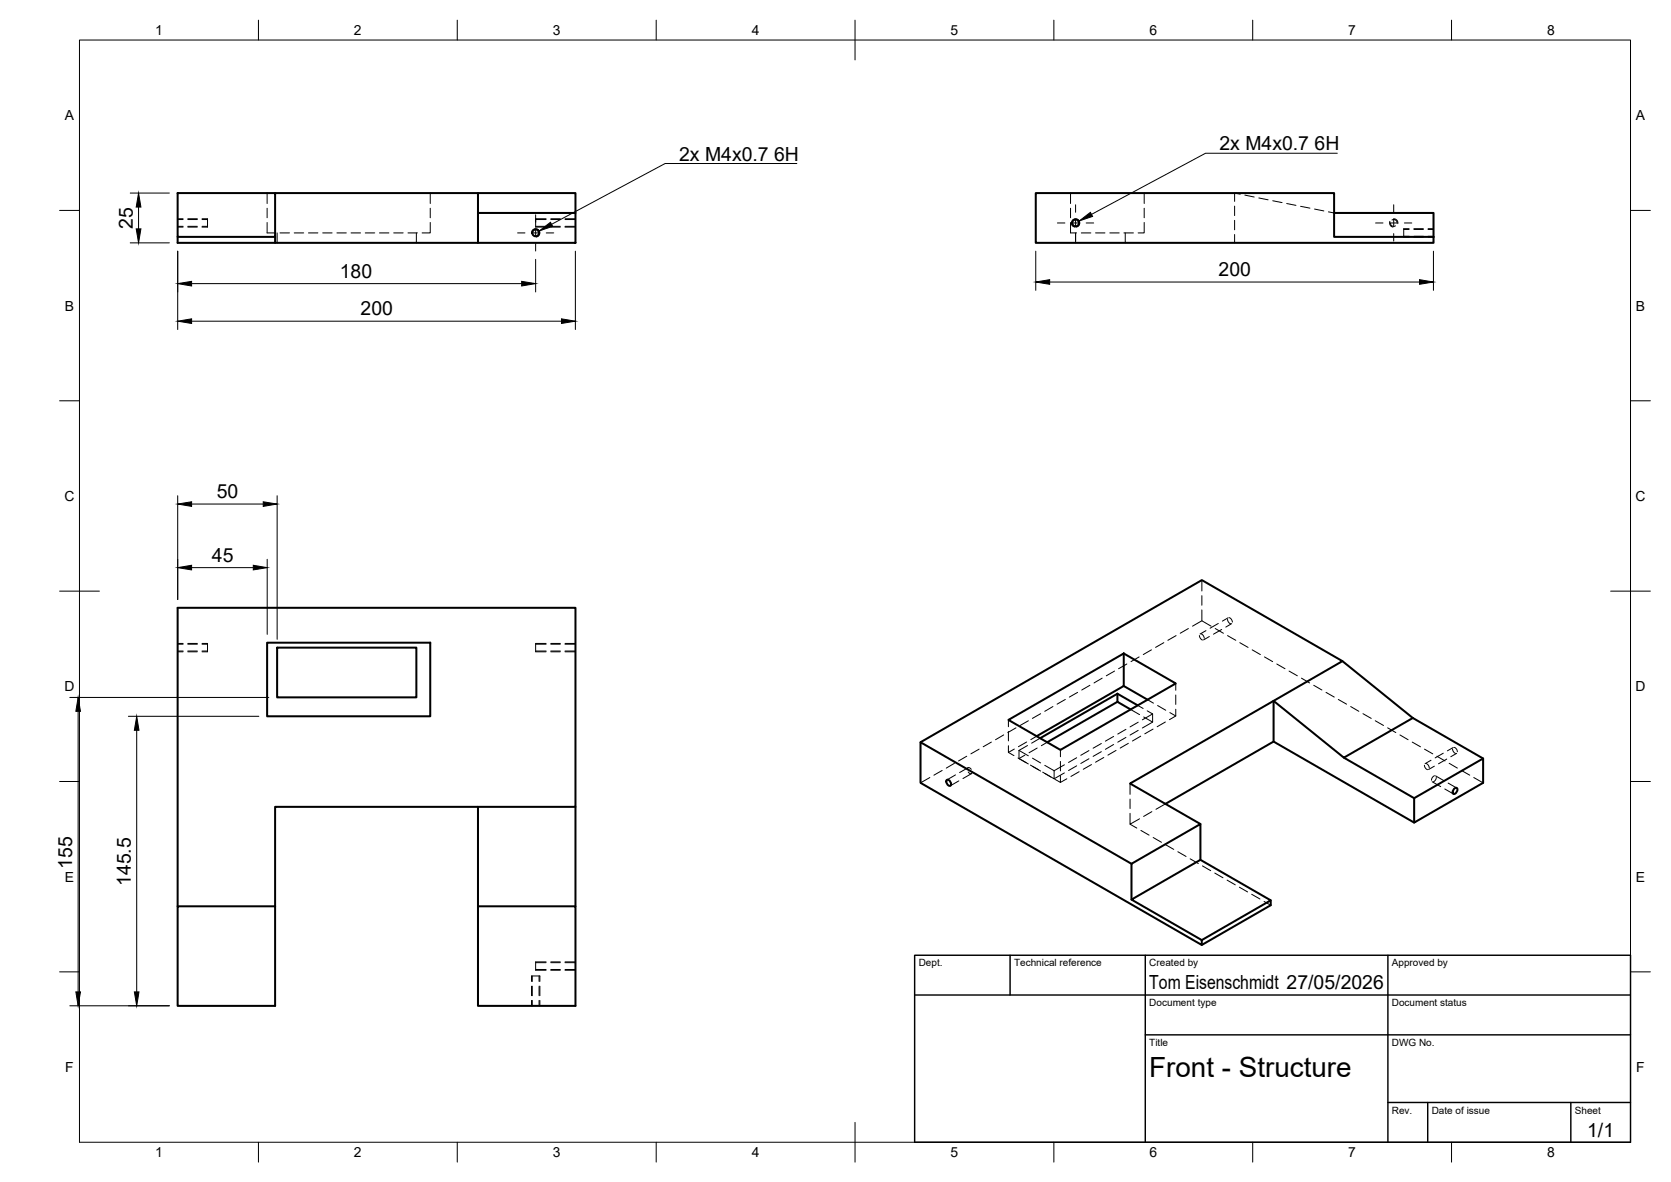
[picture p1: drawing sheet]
<svg xmlns="http://www.w3.org/2000/svg" width="420mm" height="297mm" viewBox="0 0 420 297" stroke-linecap="round" stroke-linejoin="round" font-family="sans-serif">
<!-- layer: Visible -->
<g fill="none" stroke="#000" stroke-width=".51">
<path d="M44.7 48.5h24.5v11h-24.5zM44.7 59.5v1.5h24.5M69.2 48.5h75.5v5M69.2 59.5v1.5h51M120.2 53.5h24.5v7.5h-24.5zM120.2 48.5v5M260.4 48.5h75v11h25v1.5h-100zM335.4 53.5h25v6M67.2 161.5h41v18.5h-41zM69.7 162.8h35v12.4h-35zM281 174.3v2.1l3.3 1.9M281 174.3l5.1 3"/>
<path d="M281 174.3l-19.5 11.2M281 176.4l-17.7 10.1M282.6 164.2v8.2l-21.9 12.6M282.6 172.4l5.9 3.4M337.5 166.1l17.7 14.3M231.5 186.5l70.7-40.7 35.3 20.3-53.4 30.8 17.7 10.2M238.1 196a.99 .99 0 0 1 .9 1.5 .99 .99 0 0 1-.9-1.5zM253.6 180.9l29-16.7 13 7.6-29 16.7zM320.2 186.4l-27.2 15.6M337.9 190.4l17.7 10.2 17.3-10M355.2 180.4l-17.3 10-17.7-14.3v10.3l35.4 20.3M355.2 180.4l17.7 10.2v6.1l-17.3 10v-6.1"/>
<path d="M365.6 198.2l.7-.2a.99 .99 0 0 1-.9 1.5l-.2-.4zM120.2 202.8v25h24.5v25h-24.5v-25M144.7 202.8v25M284.5 217.1l-53-30.6v10.2l70.7 40.8v-1.3M301.8 216.1v-9l-17.3 10v9M44.7 227.8h24.5v25h-24.5zM44.7 227.8v-75.1h100v50.1h-75.5v25M284.5 226.1l17.3-10 17.7 10.2-17.3 9.9zM319.5 226.3v1.2l-17.3 10"/>
<circle cx="134.7" cy="58.5" r=".86"/>
<circle cx="270.5" cy="56" r=".86"/>
</g>
<!-- layer: Hidden -->
<g fill="none" stroke="#000" stroke-width=".25">
<path d="M44.7 55.2h1.3M44.7 56.9h1.3M47.2 55.2h2.4M47.2 56.9h2.4M50.8 55.2h1.4M50.8 56.9h1.4M52.2 55v2.1M67.2 48.5v2.6M67.2 52.3v2.4M67.2 55.9v2.6h2M69.7 58.5v2.5M70.4 58.5h2.4"/>
<path d="M74 58.5h2.4M77.6 58.5h2.3M81.1 58.5h2.4M84.7 58.5h2.4M88.3 58.5h2.4M91.8 58.5h2.4M95.4 58.5h2.4M99 58.5h2.4M102.6 58.5h2.3M104.7 58.5v2.5M108.2 55.9v2.6h-2.1M108.2 48.5v2.6"/>
<path d="M108.2 52.3v2.4M134.7 55v2.1M134.7 55.2h2.6M134.7 56.9h2.6M138.5 55.2h2.4M138.5 56.9h2.4M142.1 55.2h2.6M142.1 56.9h2.6M269.2 55.9v2.6h1.5M269.2 48.5v2.6M269.2 52.3v2.4M270.4 58.5v2.5"/>
<path d="M271.9 58.5h2.4M275.5 58.5h2.3M279 58.5h2.4M282.6 58.5h2.4M282.9 58.5v2.5M287.7 55.9v2.6h-1.5M287.7 48.5v2.6M287.7 52.3v2.4M310.4 48.5v2.1M310.4 51.8v2.4M310.4 55.4v2.3M310.4 58.9v2.1"/>
<path d="M310.5 48.5l1.3 .3M313 49l2.4 .5M316.5 49.7l2.4 .5M320 50.4l2.4 .5M323.5 51.1l2.4 .5M327 51.8l2.4 .5M330.5 52.5l2.4 .5M334 53.2l1.4 .3M349.6 56a.84 .84 0 0 0 1.3 .8M350 55.3a.86 .86 0 0 1 1.3 .7M353 57.5v2.1M353 59.4h1.3"/>
<path d="M353 57.7h1.3M355.5 59.4h2.4M355.5 57.7h2.4M359.1 59.4h1.3M359.1 57.7h1.3M295.7 159.7l-2.1 1.2M298.8 158l-2 1.1M301.6 159.7l.3 .8 .5 .3M302 159.3l.5 .4 .3 .7M302.2 153.3v2.7l2.3 1.4M302.2 145.8v2.7M302.2 149.7v2.4"/>
<path d="M302.2 156l-2.4 1.4M303.2 158.5l-1.4 .8M304.1 160l-1.5 .8M305.6 158l2 1.1M306.3 156.7l-2 1.2M307.2 158.2l-2.1 1.2M308.7 155.6l.2 .8 .5 .4M308.7 159.7l2 1.2M308.8 155.2l-1.4 .9M309.1 155.2l.4 .3 .4 .8M309.7 156.7l-1.5 .9M44.7 161.9h1.3"/>
<path d="M44.7 163.6h1.3M47.2 161.9h2.4M47.2 163.6h2.4M50.8 161.9h1.4M50.8 163.6h1.4M52.2 161.7v2.1M134.7 161.7v2.1M134.7 161.9h2.6M134.7 163.6h2.6M138.5 161.9h2.4M138.5 163.6h2.4M142.1 161.9h2.6"/>
<path d="M142.1 163.6h2.6M261.7 179.4l-2.1 1.1M264.8 177.6l-2.1 1.2M267.9 175.8l-2.1 1.2M271 174l-2.1 1.2M274 172.2l-2 1.2M277.1 170.4l-2 1.2M280.2 168.6l-2 1.2M283.3 166.9l-2 1.1M284.3 178.3l2.2 1.3M286.1 177.3l1.3 .7M286.4 165.1l-2 1.2"/>
<path d="M288.5 178.6l1.3 .8M288.5 175.8l1.5 .9M289.5 163.3l-2 1.2M289.8 179.4v2.1l-2.6 1.5M289.8 179.4l-2.6 1.5M291.1 177.3l2 1.2M292.6 161.5l-2 1.2M294.2 179.1l1.4 .8M295.6 178.2v1.7l-1.6 1M295.6 171.8v1.7M295.6 174.7v2.3M311.7 161.5l2.1 1.2"/>
<path d="M314.9 163.3l2 1.2M317.9 165.1l2.1 1.2M321 166.9l2.1 1.1M324.1 168.6l2.1 1.2M327.2 170.4l2.1 1.2M330.3 172.2l2.1 1.2M333.4 174l2.1 1.2M336.5 175.8l2.1 1.2M339.6 177.6l2.1 1.2M342.7 179.4l2.1 1.1M233.8 195.4l-2.3 1.3M236.9 193.6l-2.1 1.2"/>
<path d="M240 191.8l-2.1 1.2M240.2 194.7l-2.1 1.3M241.1 196.2l-2.1 1.3M243.1 190l-2.1 1.2M243.2 193.3a.5 .5 0 0 1 .5-.4 .5 .5 0 0 1 .5 .4M243.4 192.9l-2.1 1.2M243.5 194a.48 .48 0 0 0 .5 .5 .48 .48 0 0 0 .4-.5M244.3 194.4l-2.2 1.3M246.2 188.3l-2.1 1.1M249.3 186.5l-2.1 1.2M252.4 184.7l-2.1 1.2M253.6 187.4v1.7l1.4-.9"/>
<path d="M253.6 189.1l1.4 .8M253.6 180.9v1.7M253.6 183.8v2.4M255.5 182.9l-2.1 1.2M256 190.5l2 1.2M256.2 188.6v2l2.4 1.4M256.2 188.6l2.4 1.3M257.7 189.8l-1.5 .8M258.1 186.5l-2 1.1M258.4 187.4l-2.2 1.2M258.6 181.1l-2.1 1.2M259.1 192.3l2.6 1.5"/>
<path d="M259.6 190.5l2.1 1.2M260.7 185l-1.5 .9M260.8 188l-2.1 1.2M261.5 185.5l-2.1 1.3M262.2 194l2 1.2M262.7 192.3l2.3 1.4M263.3 186.5l-1.5 .9M265 193.7v2l-2.3-1.3M266.6 194.9v1.7l-1.3-.8M266.6 188.5v1.7M266.6 191.4v2.3M267.6 192.2l-2.6 1.5"/>
<path d="M267.6 194.2l-2.6 1.5M268.2 195.7l-1.6 .9M270.7 190.4l-2 1.2M270.7 192.5l-2 1.1M271.3 193.9l-2 1.2M273.8 188.6l-2 1.2M273.8 190.7l-2 1.2M274.4 192.1l-2 1.2M276.9 186.8l-2.1 1.2M276.9 188.9l-2.1 1.2M277.5 190.4l-2 1.1M280 185.1l-2.1 1.2"/>
<path d="M280 187.1l-2.1 1.2M280.6 188.6l-2 1.2M283.1 183.3l-2 1.2M283.1 185.3l-2 1.2M283.7 186.8l-2 1.2M284.1 196.9v2.7M286.2 181.5l-2.1 1.2M286.2 183.5l-2.1 1.2M286.8 185l-2 1.2M287.6 180.2l2.2 1.3M289.9 183.2l-2.1 1.2M293 181.4l-2 1.2"/>
<path d="M345.8 181.1l2.1 1.2M348.9 182.9l2.1 1.2M352 184.7l2.1 1.2M355.1 186.5l2.1 1.2M358.2 192.3l.3 .8 .4 .3M358.2 188.3l2.1 1.1M358.6 191.9l.4 .3 .4 .8M359.8 191.1l-1.5 .8M360.1 196.5l2.1 1.2M360.7 192.5l-1.5 .9M360.7 195l-.6 .5-.2 .6M361 195l2.1 1.2"/>
<path d="M361.1 195.4l-.3 .7-.4 .4M361.3 190l2 1.2M362.9 189.3l-2.1 1.2M363.3 198.3l2.1 1.2M363.8 190.8l-2.1 1.1M364.1 196.8l2.2 1.2M364.4 191.8l2 1.2M365.2 188.2l.3 .8 .5 .3M365.4 187.8l-1.5 .9M365.7 187.8l.6 .5 .1 .6M366.3 189.3l-1.5 .9M367.5 193.6l2 1.2"/>
<path d="M370.6 195.4l2.3 1.3M284.1 204.4v2.7l2.4-1.3M284.1 200.8v2.4M284.1 207.1l1.7 1M286.9 208.7l2 1.2M289.6 204l-2.1 1.2M290 210.5l2 1.2M293 202l-2.3 1.4M293.1 212.3l2 1.2M296.2 214l2 1.2M299.3 215.8l2 1.2M302.3 217.6l2.1 1.2"/>
<path d="M305.4 219.4l2.1 1.2M308.5 221.2l2.1 1.2M311.6 223l2.1 1.1M314.7 224.7l2.1 1.2M317.8 226.5l1.7 1M133.6 245.3h2.1M133.8 245.3v1.3M133.8 247.8v2.4M133.8 251.4v1.4M134.7 241.7v2.1M134.7 243.6h2.6M134.7 241.9h2.6"/>
<path d="M135.6 245.3v1.3M135.6 247.8v2.4M135.6 251.4v1.4M138.5 243.6h2.4M138.5 241.9h2.4M142.1 243.6h2.6M142.1 241.9h2.6"/>
</g>
<!-- layer: Visible Narrow -->
<path d="M133.7 58.7a1.05 1.05 0 0 1 .8-1.2 1.05 1.05 0 0 1 1.2 .8 1.05 1.05 0 0 1-.8 1.3M269.4 56.2a1.05 1.05 0 0 1 .9-1.2 1.05 1.05 0 0 1 1.2 .8 1.05 1.05 0 0 1-.9 1.3" fill="none" stroke="#000" stroke-width=".25"/>
<!-- layer: Hidden Narrow -->
<g fill="none" stroke="#000" stroke-width=".25">
<path d="M44.7 55h1.3M44.7 57.1h1.3M47.2 55h2.4M47.2 57.1h2.4M50.8 55h1.4M50.8 57.1h1.4M134.7 55h2.6M134.7 57.1h2.6M138.5 55h2.4M138.5 57.1h2.4M142.1 55h2.6M142.1 57.1h2.6"/>
<path d="M269.4 56.2l.2 .5 .7 .4M349.5 55.6a1.04 1.04 0 0 0 .8 1.5M350.4 55a1.04 1.04 0 0 1 1.1 1.2M353 59.6h1.3M353 57.5h1.3M355.5 59.6h2.4M355.5 57.5h2.4M359.1 59.6h1.3M359.1 57.5h1.3M44.7 161.7h1.3M44.7 163.8h1.3M47.2 161.7h2.4"/>
<path d="M47.2 163.8h2.4M50.8 161.7h1.4M50.8 163.8h1.4M134.7 161.7h2.6M134.7 163.8h2.6M138.5 161.7h2.4M138.5 163.8h2.4M142.1 161.7h2.6M142.1 163.8h2.6M133.6 245.3v1.3M133.6 247.8v2.4M133.6 251.4v1.4"/>
<path d="M134.7 243.8h2.6M134.7 241.7h2.6M135.7 245.3v1.3M135.7 247.8v2.4M135.7 251.4v1.4M138.5 243.8h2.4M138.5 241.7h2.4M142.1 243.8h2.6M142.1 241.7h2.6"/>
</g>
<!-- layer: BORDER -->
<g fill="none" stroke="#000" stroke-width=".25">
<path d="M20 10.1h390v276.9h-390zM65 5.1v5M115 5.1v5M165 5.1v5M215 5.1v10M265 5.1v5M315 5.1v5M365 5.1v5M15 52.9h5M410 52.9h5M15 100.7h5M410 100.7h5"/>
<path d="M15 148.6h10M405 148.6h10M15 196.4h5M410 196.4h5M15 244.2h5M410 244.2h5M65 287v5M115 287v5M165 287v5M215 282.1v9.9M265 287v5M315 287v5"/>
<path d="M365 287v5"/>
</g>
<!-- layer: TITLEBLOCK -->
<path d="M230 240.1h180v46.9h-180zM230 250h180M254 240.1v9.9M288 240.1v46.9M349 240.1v46.9M288 260.1h122M349 277.1h61M359 277.1v9.9M395 277.1v9.9" fill="none" stroke="#000" stroke-width=".36"/>
<!-- layer: Smart Centers -->
<g fill="none" stroke="#000" stroke-width=".25">
<path d="M130.1 58.5h1.9M133.8 58.5h1.8M134.7 54v1.8M134.7 57.6v1.8M137.4 58.5h1.8M265.9 56h1.9M269.5 56h1.8M270.4 51.5v1.8M270.4 55.1v1.8M270.4 58.7v1.9M273.1 56h1.9M345.9 56h1.8"/>
<path d="M349.5 56h1.8M350.4 51.5v1.8M350.4 55.1v1.8M350.4 58.7v1.9M353.1 56h1.9M134.7 61.2v1.9"/>
</g>
<!-- layer: FD_Dimensions -->
<g fill="none" stroke="#000" stroke-width=".25">
<path d="M32.7 48.5h9.9M34.8 52v5.5M32.7 61h9.9M44.7 63.1v19.7M48.2 71.3h83M134.7 65.2v8.2M144.7 63.1v19.7M260.4 63.1v9.9M263.9 70.9h93M360.4 63.1v9.9M48.2 80.7h93M44.7 124.6v26.1"/>
<path d="M48.2 126.7h18M69.7 124.6v36.1M48.2 142.6h15.5M67.2 140.6v18.8M17.5 175.3h50.1M19.6 178.8v70.5M32.3 180h32.8M34.4 183.5v65.8M17.5 252.8h25.1"/>
</g>
<g fill="#000" stroke="#000" stroke-width=".25">
<path d="M34.2 57.5h1.2l-.6 3.5zM34.8 48.5l.6 3.5h-1.2zM44.7 71.3l3.5-.6v1.2zM131.2 70.7l3.5 .6-3.5 .6zM260.4 70.9l3.5-.6v1.1zM356.9 70.3l3.5 .6-3.5 .5zM44.7 80.7l3.5-.6v1.2zM141.2 80.1l3.5 .6-3.5 .6zM44.7 126.7l3.5-.6v1.2zM66.2 126.1l3.5 .6-3.5 .6zM44.7 142.6l3.5-.5v1.1zM63.7 142.1l3.5 .5-3.5 .6z"/>
<path d="M19.6 175.3l.6 3.5h-1.1zM34.4 180l.5 3.5h-1.1zM19.1 249.3h1.1l-.6 3.5zM33.8 249.3h1.1l-.5 3.5z"/>
</g>
<!-- layer: Hole Notes -->
<path d="M135.6 58l2.8-2.1 .6 1zM271.4 55.5l2.8-2.1 .5 1z" fill="#000" stroke="#000" stroke-width=".25"/>
<path d="M336.3 38.5h-33.2l-28.7 15.4M200.4 41.1h-33.2l-28.5 15.3" fill="none" stroke="#000" stroke-width=".25"/>
<text font-size="7" x="289" y="270.6">Front - Structure</text>
<g font-size="4.9">
<text x="170.7" y="40.4">2x M4x0.7</text>
<text x="194.6" y="40.4">6H</text>
<text x="306.6" y="37.8">2x M4x0.7</text>
<text x="330.5" y="37.8">6H</text>
<text x="33.4" y="57.5" transform="rotate(-90 33.4 57.5)">25</text>
<text x="85.4" y="69.8">180</text>
<text x="306.4" y="69.4">200</text>
<text x="90.7" y="79.3">200</text>
<text x="54.5" y="125.2">50</text>
<text x="53.3" y="141.2">45</text>
<text x="18.2" y="218.3" transform="rotate(-90 18.2 218.3)">155</text>
<text x="32.9" y="222.7" transform="rotate(-90 32.9 222.7)">145.5</text>
<text x="289" y="248.5">Tom Eisenschmidt 27/05/2026</text>
<text x="399.1" y="285.7">1/1</text>
</g>
<g font-size="3.5">
<text x="39" y="8.8">1</text>
<text x="89" y="8.8">2</text>
<text x="139" y="8.8">3</text>
<text x="189" y="8.8">4</text>
<text x="239" y="8.8">5</text>
<text x="289" y="8.8">6</text>
<text x="339" y="8.8">7</text>
<text x="389" y="8.8">8</text>
<text x="16.3" y="30.2">A</text>
<text x="411.3" y="30.2">A</text>
<text x="16.3" y="78">B</text>
<text x="411.3" y="78">B</text>
<text x="16.2" y="125.9">C</text>
<text x="411.2" y="125.9">C</text>
<text x="16.2" y="173.7">D</text>
<text x="411.2" y="173.7">D</text>
<text x="16.3" y="221.6">E</text>
<text x="411.3" y="221.6">E</text>
<text x="16.4" y="269.4">F</text>
<text x="411.4" y="269.4">F</text>
<text x="39" y="290.8">1</text>
<text x="89" y="290.8">2</text>
<text x="139" y="290.8">3</text>
<text x="189" y="290.8">4</text>
<text x="239" y="290.8">5</text>
<text x="289" y="290.8">6</text>
<text x="339" y="290.8">7</text>
<text x="389" y="290.8">8</text>
</g>
<g font-size="2.5">
<text x="231" y="242.9">Dept.</text>
<text x="255" y="242.9">Technical reference</text>
<text x="289" y="242.9">Created by</text>
<text x="350" y="242.9">Approved by</text>
<text x="289" y="252.8">Document type</text>
<text x="350" y="252.8">Document status</text>
<text x="289" y="262.9">Title</text>
<text x="350" y="262.9">DWG No.</text>
<text x="350" y="279.9">Rev.</text>
<text x="360" y="279.9">Date of issue</text>
<text x="396" y="279.9">Sheet</text>
</g>
</svg>
